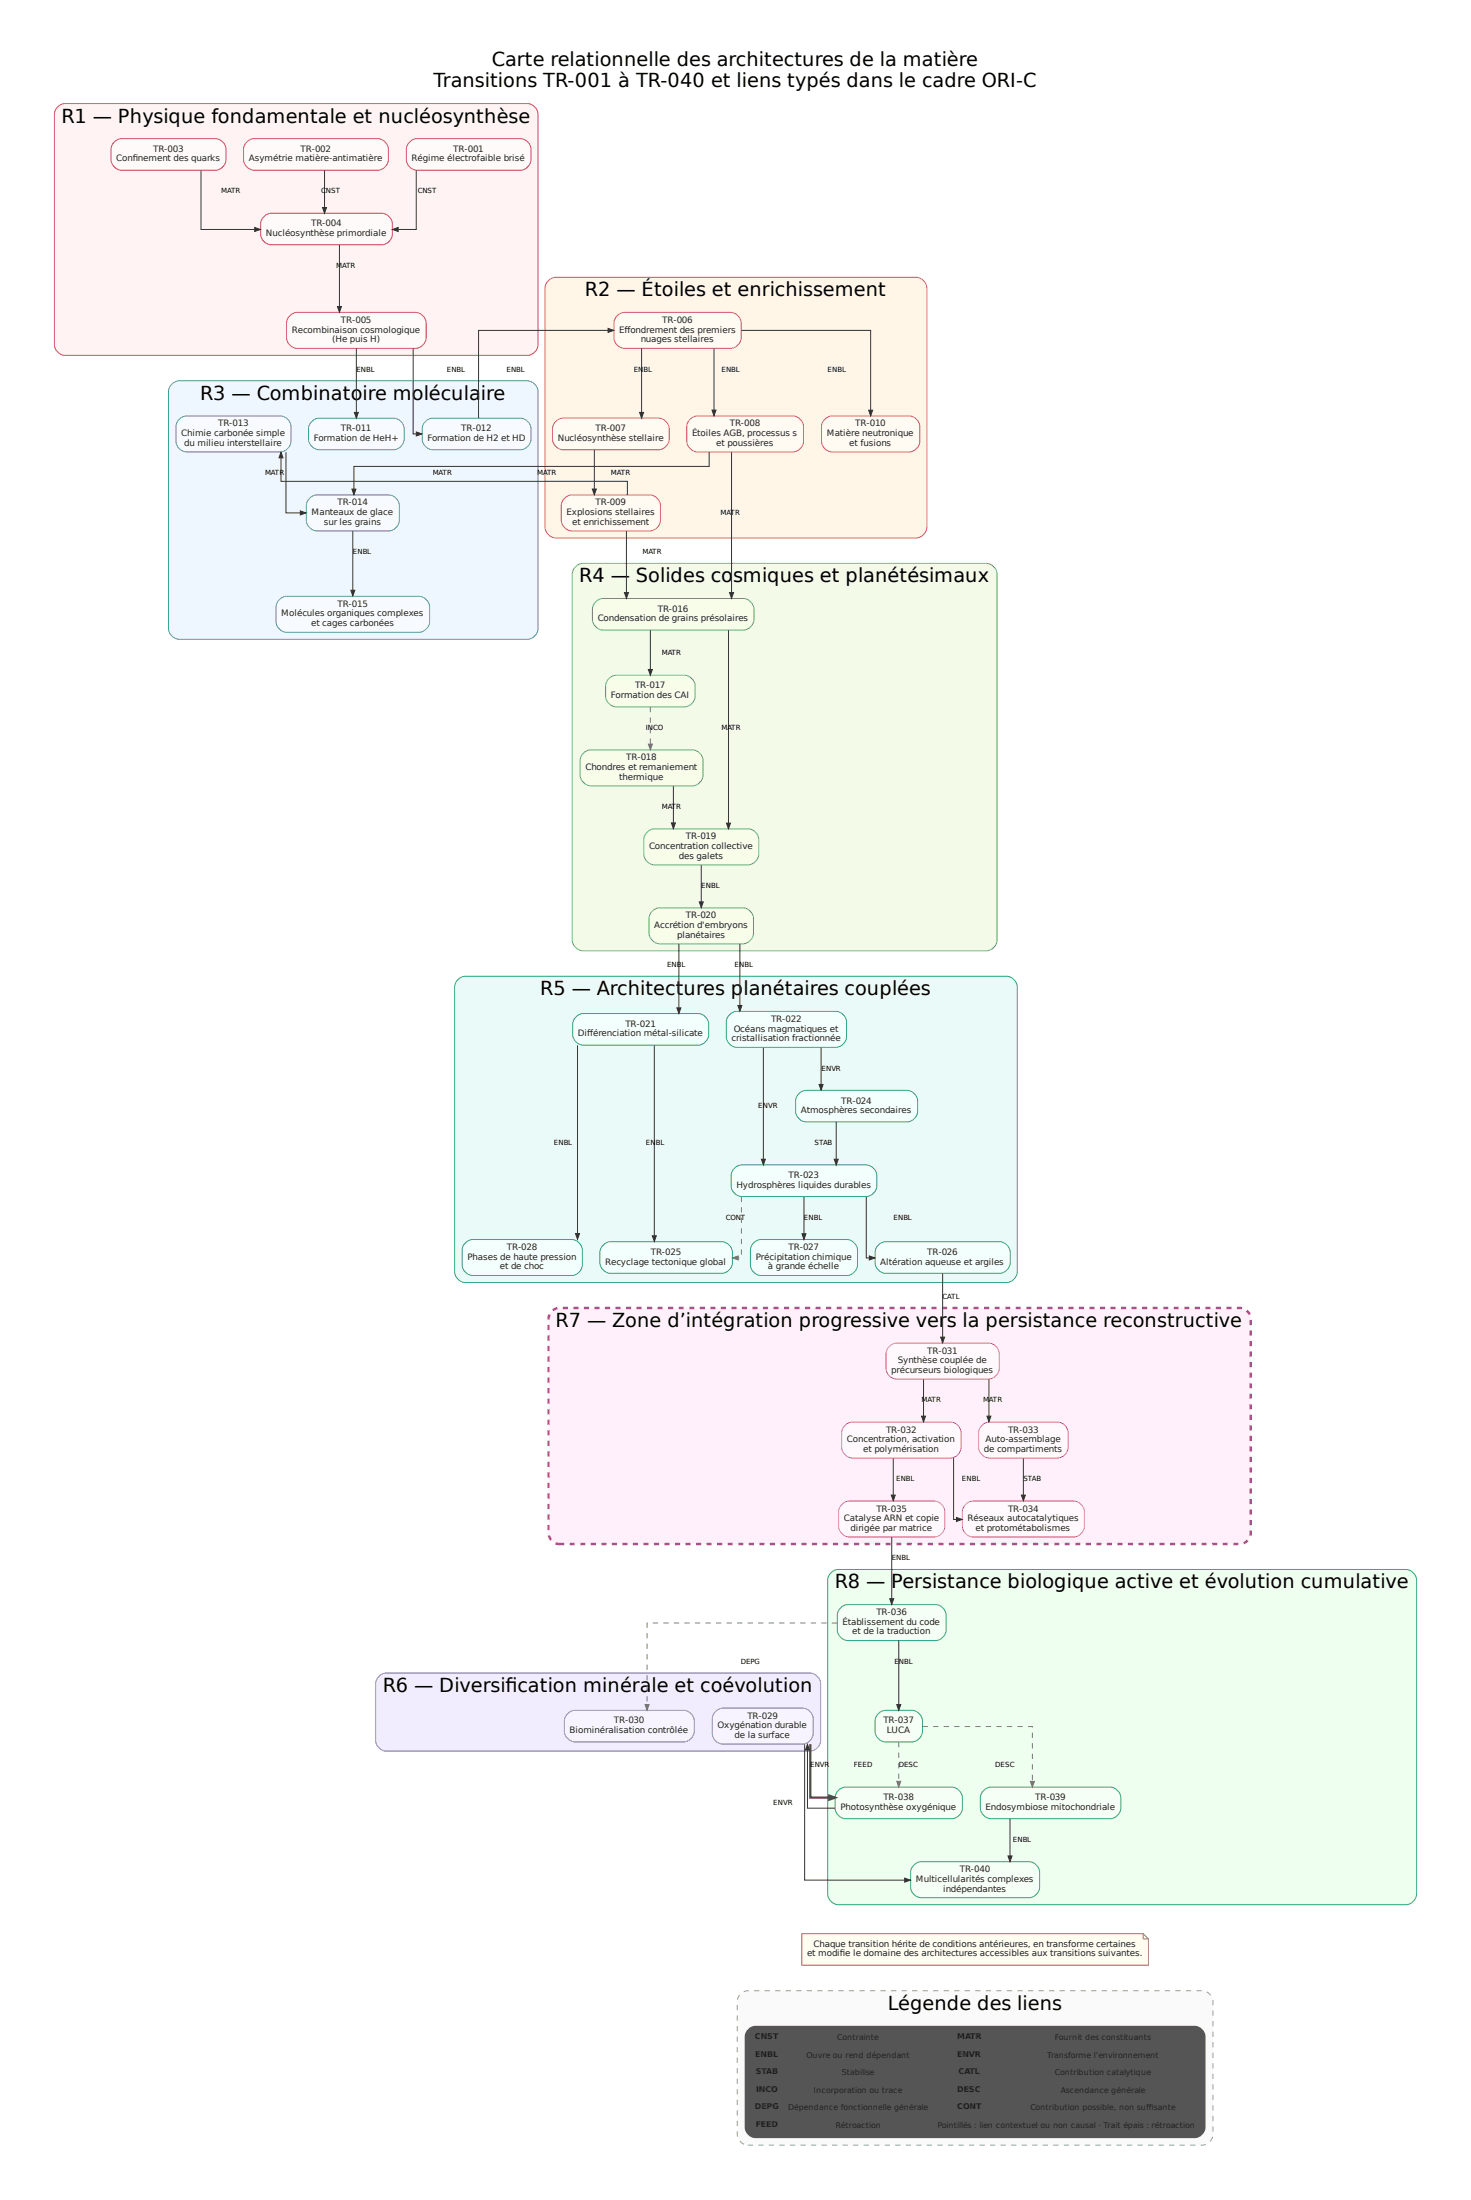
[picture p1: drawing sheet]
<svg xmlns="http://www.w3.org/2000/svg" width="591mm" height="884mm" viewBox="0 0 591 884" stroke-linecap="round" stroke-linejoin="round" font-family="sans-serif">
<path d="M22.9 43.2l1.8-1.3 1.4-.3h185a4.8 4.8 0 0 1 5.2 6.1v89.1a4.8 4.8 0 0 1-5.2 6.1h-184.1a4.8 4.8 0 0 1-5.1-6.1v-90.9l.3-1.4z" fill="#fff3f3" stroke="#d34b4b" stroke-width=".4"/>
<path d="M220.7 112.5l1.2-.7 1.4-.3h144.3a4.8 4.8 0 0 1 4.9 6.1v92.5a4.8 4.8 0 0 1-4.9 6.2h-143.6a4.8 4.8 0 0 1-4.9-6.2v-94.4l.3-1.4z" fill="#fff6e8" stroke="#d9822b" stroke-width=".4"/>
<path d="M68.8 154.7l1.8-1.3 1.4-.3h139.3a4.8 4.8 0 0 1 5 6.1v91.7a4.8 4.8 0 0 1-5 6.1h-138.6a4.8 4.8 0 0 1-5-6.1v-93.6l.3-1.3z" fill="#eef7ff" stroke="#3d94d1" stroke-width=".4"/>
<path d="M231.1 228.1l1.8-1.3 1.3-.3h161.5a4.6 4.6 0 0 1 5.1 5v145.8a4.6 4.6 0 0 1-5.1 4.9h-160.6a4.6 4.6 0 0 1-5.1-4.9v-146.6l.3-1.4z" fill="#f3fae8" stroke="#7ebd3b" stroke-width=".4"/>
<path d="M183.8 394.1l1.8-1.3 1.4-.3h216.5a4.6 4.6 0 0 1 5.4 4.8v111.8a5.3 5.3 0 0 1-2.9 6.2l-1.4 .3h-216.5a4.6 4.6 0 0 1-5.4-4.8v-114.1l.3-1.4z" fill="#eafaf8" stroke="#2ba89d" stroke-width=".4"/>
<path d="M152.6 673.6l1.2-.7 1.4-.3h169.6a4.7 4.7 0 0 1 5 5.3v19.4a5.6 5.6 0 0 1-2.1 6l-2.1 .7h-169.5a4.7 4.7 0 0 1-5.1-5.4v-19.4a5.7 5.7 0 0 1 1.6-5.6z" fill="#f1edff" stroke="#7760d4" stroke-width=".4"/>
<path d="M221.6 527.4l1.1-1a5 5 0 0 1 3.4-.6h267a16.6 16.6 0 0 1 6.8 .3 4.9 4.9 0 0 1 2.8 5.6v83.1a4.9 4.9 0 0 1-5.6 5.9h-267a16.6 16.6 0 0 1-6.8-.3 4.9 4.9 0 0 1-2.8-5.6v-84.8l.3-1.3z" fill="#fff0fb" stroke="#d24ac6" stroke-width="1.1" stroke-dasharray="2.1 2.1" stroke-linecap="butt"/>
<path d="M333.7 632.5l1.8-1.3a14.4 14.4 0 0 1 5.9-.3h219.3a14.4 14.4 0 0 1 5.8 .3 4.6 4.6 0 0 1 2.9 4.6v125a4.6 4.6 0 0 1-5.4 4.9h-222.6a14.4 14.4 0 0 1-5.9-.3 4.6 4.6 0 0 1-2.8-4.6v-125.6l.3-1.4z" fill="#efffef" stroke="#39a85a" stroke-width=".4"/>
<path d="M297.9 801.3l1.3-.7 1.4-.3h181.8a4.7 4.7 0 0 1 5.1 5.5v42.5a51.1 51.1 0 0 1-.3 11.2 4.6 4.6 0 0 1-4.8 2.9h-180.9a4.7 4.7 0 0 1-5.2-5.5v-42.6a51.1 51.1 0 0 1 .3-11.2z" fill="#fafafa" stroke="#999" stroke-width=".4" stroke-dasharray="2.1 2.1" stroke-linecap="butt"/>
<g fill="#fffafa" stroke="#d34b4b" stroke-width=".4">
<path d="M164.4 57.3a5.8 5.8 0 0 1 5.7-1.6h36.6a5.7 5.7 0 0 1 6.1 2.2 15.1 15.1 0 0 1 .6 7 4.7 4.7 0 0 1-5.4 3.5h-37.9a5.7 5.7 0 0 1-6.1-2.2 15.1 15.1 0 0 1-.6-6.9z"/>
<path d="M106.4 86.8l1.2-.8 1.4-.3h42a5.7 5.7 0 0 1 6.1 2.2 15.1 15.1 0 0 1 .5 7 4.7 4.7 0 0 1-5.3 3.5h-40.8a5.7 5.7 0 0 1-6.1-2.2 15.1 15.1 0 0 1-.5-6.9l.5-1.4z"/>
</g>
<path d="M167.3 68.5v23.8h-7.3" fill="none" stroke="#333" stroke-width=".4"/>
<path d="M157.7 92.3l2.3-.9v1.7z" fill="#333" stroke="#333" stroke-width=".4"/>
<path d="M99 57.3a5.8 5.8 0 0 1 5.7-1.6h44.6a5.7 5.7 0 0 1 6.2 2.2 15.1 15.1 0 0 1 .5 7 4.7 4.7 0 0 1-5.3 3.5h-46a5.7 5.7 0 0 1-6.2-2.2 15.1 15.1 0 0 1-.5-6.9z" fill="#fffafa" stroke="#d34b4b" stroke-width=".4"/>
<path d="M130.4 68.4v15" fill="none" stroke="#333" stroke-width=".4"/>
<path d="M129.6 83.4h1.6l-.8 2.3z" fill="#333" stroke="#333" stroke-width=".4"/>
<path d="M45.7 57.3a5.8 5.8 0 0 1 5.7-1.6h32.7a5.7 5.7 0 0 1 6.1 2.2 15.1 15.1 0 0 1 .6 7 4.7 4.7 0 0 1-5.4 3.5h-34a5.7 5.7 0 0 1-6.1-2.2 15.1 15.1 0 0 1-.6-6.9z" fill="#fffafa" stroke="#d34b4b" stroke-width=".4"/>
<path d="M80.8 68.5v23.8h21.6" fill="none" stroke="#333" stroke-width=".4"/>
<path d="M102.4 91.4l2.3 .9-2.3 .8z" fill="#333" stroke="#333" stroke-width=".4"/>
<path d="M116.3 127.2l1.7-1.3 1.4-.3h46.4a4.9 4.9 0 0 1 5.5 6.1 9.8 9.8 0 0 1-1.1 6.8l-1.8 1.3-1.4 .3h-46.4a4.9 4.9 0 0 1-5.4-6.2 9.8 9.8 0 0 1 1.1-6.7z" fill="#fffafa" stroke="#d34b4b" stroke-width=".4"/>
<path d="M136.4 98.4v24.8" fill="none" stroke="#333" stroke-width=".4"/>
<path d="M135.6 123.2h1.6l-.8 2.3z" fill="#333" stroke="#333" stroke-width=".4"/>
<path d="M125.1 169.7a5.8 5.8 0 0 1 5.6-1.6h25a5.7 5.7 0 0 1 6.1 2.2 15.1 15.1 0 0 1 .6 7 4.7 4.7 0 0 1-5.3 3.5h-26.4a5.7 5.7 0 0 1-6.1-2.2 15.1 15.1 0 0 1-.5-7z" fill="#f7fbff" stroke="#3d94d1" stroke-width=".4"/>
<path d="M143.2 140.1v25.7" fill="none" stroke="#333" stroke-width=".4"/>
<path d="M142.4 165.8h1.6l-.8 2.3z" fill="#333" stroke="#333" stroke-width=".4"/>
<path d="M170.8 169.7a5.9 5.9 0 0 1 5.7-1.6h30.1a5.9 5.9 0 0 1 5.8 1.6 10 10 0 0 1 1 6.9 4.7 4.7 0 0 1-5.4 4.2h-31.5a5.9 5.9 0 0 1-5.7-1.6 10 10 0 0 1-1.1-6.9l.3-1.4z" fill="#f7fbff" stroke="#3d94d1" stroke-width=".4"/>
<path d="M166.1 140.1v34.3h1.2" fill="none" stroke="#333" stroke-width=".4"/>
<path d="M167.3 173.6l2.3 .8-2.3 .9z" fill="#333" stroke="#333" stroke-width=".4"/>
<g fill="#fffaf2" stroke="#d9822b" stroke-width=".4">
<path d="M247.8 127.2a5.9 5.9 0 0 1 5.8-1.6h37.5a5.9 5.9 0 0 1 5.8 1.6 7.6 7.6 0 0 1 1 5.6 7.1 7.1 0 0 1-1.6 6.2l-1.2 .8-1.4 .3h-40.1a5.9 5.9 0 0 1-5.8-1.6 7.6 7.6 0 0 1-1-5.7 7.6 7.6 0 0 1 1-5.6z"/>
<path d="M223.7 169.2l1.2-.8 1.4-.3h35.9a5.7 5.7 0 0 1 6.2 2.2 15.1 15.1 0 0 1 .5 7 4.7 4.7 0 0 1-5.3 3.5h-34.7a5.7 5.7 0 0 1-6.2-2.2 15.1 15.1 0 0 1-.6-7l.6-1.3z"/>
</g>
<path d="M257.9 140.1v25.7" fill="none" stroke="#333" stroke-width=".4"/>
<path d="M257.1 165.8h1.6l-.8 2.3z" fill="#333" stroke="#333" stroke-width=".4"/>
<path d="M277.1 168.8a5.9 5.9 0 0 1 5.8-1.6h33.3a5.7 5.7 0 0 1 6.1 2.2 11.7 11.7 0 0 1 .7 6.1 4.9 4.9 0 0 1-5.5 6.2h-34.6a5.7 5.7 0 0 1-6.2-2.2 11.7 11.7 0 0 1-.7-6.2l.1-2.6z" fill="#fffaf2" stroke="#d9822b" stroke-width=".4"/>
<path d="M287 140.1v24.7" fill="none" stroke="#333" stroke-width=".4"/>
<path d="M286.2 164.8h1.6l-.8 2.3z" fill="#333" stroke="#333" stroke-width=".4"/>
<path d="M331.3 168.8a5.9 5.9 0 0 1 5.7-1.6h25.9a5.7 5.7 0 0 1 6.2 2.2 11.7 11.7 0 0 1 .6 6.1 4.9 4.9 0 0 1-5.4 6.2h-27.3a5.7 5.7 0 0 1-6.2-2.2 11.7 11.7 0 0 1-.6-6.2l.1-2.6z" fill="#fffaf2" stroke="#d9822b" stroke-width=".4"/>
<path d="M298 132.8h52v32.1" fill="none" stroke="#333" stroke-width=".4"/>
<path d="M349.2 164.9h1.6l-.8 2.3z" fill="#333" stroke="#333" stroke-width=".4"/>
<path d="M226.7 200.6a5.9 5.9 0 0 1 5.7-1.6h26.2a5.9 5.9 0 0 1 5.8 1.6 7.6 7.6 0 0 1 1.1 5.6 7.1 7.1 0 0 1-1.6 6.2l-1.3 .7-1.4 .3h-28.8a5.9 5.9 0 0 1-5.7-1.6 7.6 7.6 0 0 1-1.1-5.6 7.6 7.6 0 0 1 1.1-5.6z" fill="#fffaf2" stroke="#d9822b" stroke-width=".4"/>
<path d="M238.9 180.9v15.7" fill="none" stroke="#333" stroke-width=".4"/>
<path d="M238.1 196.6h1.6l-.8 2.3z" fill="#333" stroke="#333" stroke-width=".4"/>
<path d="M124.7 200l1.3-.7 1.4-.3h26.5a5.6 5.6 0 0 1 6 2.2 11.7 11.7 0 0 1 .6 6.1 4.9 4.9 0 0 1-5.3 6.1h-25.5a5.6 5.6 0 0 1-6-2.2 11.7 11.7 0 0 1-.6-6.1 5.3 5.3 0 0 1 1.6-5.1z" fill="#f7fbff" stroke="#3d94d1" stroke-width=".4"/>
<path d="M285 181.7v5.8h-142.7v9.1" fill="none" stroke="#333" stroke-width=".4"/>
<path d="M141.5 196.6h1.6l-.8 2.3z" fill="#333" stroke="#333" stroke-width=".4"/>
<path d="M239.7 241.7l1.3-.8a118.8 118.8 0 0 1 17.1-.3h31.2a49 49 0 0 1 10.9 .3 4.9 4.9 0 0 1 2.8 5.6 5.7 5.7 0 0 1-2.2 6.2l-.6 .3a118.8 118.8 0 0 1-17.1 .3h-31.2a49 49 0 0 1-10.9-.3 4.9 4.9 0 0 1-2.9-5.6 6.6 6.6 0 0 1 1.6-5.7z" fill="#f8fdea" stroke="#7ebd3b" stroke-width=".4"/>
<path d="M294 181.8v56.4" fill="none" stroke="#333" stroke-width=".4"/>
<path d="M293.2 238.2h1.6l-.8 2.3z" fill="#333" stroke="#333" stroke-width=".4"/>
<path d="M71.8 168.8a5.8 5.8 0 0 1 5.7-1.6h32.7a5.7 5.7 0 0 1 6.1 2.2 11.7 11.7 0 0 1 .6 6.1 4.9 4.9 0 0 1-5.4 6.2h-34a5.7 5.7 0 0 1-6.1-2.2 11.7 11.7 0 0 1-.7-6.2l.1-2.6z" fill="#f7fbff" stroke="#3d94d1" stroke-width=".4"/>
<path d="M244.4 132.8h-52v35.2M112.9 184.1v9.4h139.3v5.5M114.9 181.8v24.4h5.8M251.8 213.5v24.7" fill="none" stroke="#333" stroke-width=".4"/>
<g fill="#333" stroke="#333" stroke-width=".4">
<path d="M112.9 181.8l.9 2.3h-1.7z"/>
<path d="M251 238.2h1.6l-.8 2.3z"/>
<path d="M244.4 132l2.3 .8-2.3 .8z"/>
<path d="M120.7 205.4l2.3 .8-2.3 .8z"/>
</g>
<path d="M112 241.3l1.8-1.3a122.8 122.8 0 0 1 17.4-.3h27.5a50.6 50.6 0 0 1 11.1 .3 5.1 5.1 0 0 1 2.9 5.8 9.8 9.8 0 0 1-1.1 6.8l-1.8 1.3a122.8 122.8 0 0 1-17.4 .3h-27.5a50.6 50.6 0 0 1-11.1-.3 5.1 5.1 0 0 1-2.9-5.9 9.8 9.8 0 0 1 1.1-6.7z" fill="#f7fbff" stroke="#3d94d1" stroke-width=".4"/>
<path d="M141.8 213.5v23.8" fill="none" stroke="#333" stroke-width=".4"/>
<path d="M141 237.3h1.6l-.8 2.3z" fill="#333" stroke="#333" stroke-width=".4"/>
<path d="M244.5 273.1a5.9 5.9 0 0 1 5.7-1.6h22.4a5.7 5.7 0 0 1 6.2 2.2 15.1 15.1 0 0 1 .5 6.9 4.7 4.7 0 0 1-5.3 3.6h-23.8a5.7 5.7 0 0 1-6.2-2.2 15.1 15.1 0 0 1-.5-7z" fill="#f8fdea" stroke="#7ebd3b" stroke-width=".4"/>
<path d="M261.4 253.3v15.8" fill="none" stroke="#333" stroke-width=".4"/>
<path d="M260.6 269.1h1.6l-.8 2.3z" fill="#333" stroke="#333" stroke-width=".4"/>
<path d="M259.8 334.8a5.8 5.8 0 0 1 5.7-1.6h32.7a5.7 5.7 0 0 1 6.1 2.2 11.7 11.7 0 0 1 .7 6.1 4.9 4.9 0 0 1-5.4 6.2h-34.1a5.7 5.7 0 0 1-6.1-2.2 11.7 11.7 0 0 1-.6-6.2v-2.6z" fill="#f8fdea" stroke="#7ebd3b" stroke-width=".4"/>
<path d="M292.8 253.4v77.5" fill="none" stroke="#333" stroke-width=".4"/>
<path d="M292 330.9h1.6l-.8 2.3z" fill="#333" stroke="#333" stroke-width=".4"/>
<path d="M234.8 302.5l1.2-.8 1.4-.3h38.5a5.7 5.7 0 0 1 6 2.2 11.7 11.7 0 0 1 .7 6.2 4.9 4.9 0 0 1-5.4 6.1h-37.3a5.7 5.7 0 0 1-6.1-2.2 11.7 11.7 0 0 1-.6-6.1 5.3 5.3 0 0 1 1.6-5.1z" fill="#f8fdea" stroke="#7ebd3b" stroke-width=".4"/>
<path d="M261.4 284.2v14.9" fill="none" stroke="#777" stroke-width=".4" stroke-dasharray="2.1 2.1" stroke-linecap="butt"/>
<path d="M260.6 299.1h1.6l-.8 2.3z" fill="#777" stroke="#777" stroke-width=".4"/>
<path d="M270.7 316v14.8" fill="none" stroke="#333" stroke-width=".4"/>
<path d="M269.9 330.8h1.6l-.8 2.3z" fill="#333" stroke="#333" stroke-width=".4"/>
<path d="M261.9 366.5a5.8 5.8 0 0 1 5.7-1.6h28.5a5.7 5.7 0 0 1 6.1 2.2 11.7 11.7 0 0 1 .7 6.2 4.9 4.9 0 0 1-5.4 6.1h-29.9a5.7 5.7 0 0 1-6.1-2.2 11.7 11.7 0 0 1-.6-6.1l.1-2.6z" fill="#f8fdea" stroke="#7ebd3b" stroke-width=".4"/>
<path d="M281.9 347.8v14.8" fill="none" stroke="#333" stroke-width=".4"/>
<path d="M281.1 362.6h1.6l-.8 2.3z" fill="#333" stroke="#333" stroke-width=".4"/>
<path d="M231.3 409.1a5.9 5.9 0 0 1 5.7-1.6h41.1a5.7 5.7 0 0 1 6.1 2.2 15.1 15.1 0 0 1 .6 6.9 4.7 4.7 0 0 1-5.3 3.6h-42.5a5.7 5.7 0 0 1-6.2-2.2 15.1 15.1 0 0 1-.5-7z" fill="#f3fffd" stroke="#2ba89d" stroke-width=".4"/>
<path d="M272.9 379.4v25.8" fill="none" stroke="#333" stroke-width=".4"/>
<path d="M272.1 405.2h1.6l-.8 2.3z" fill="#333" stroke="#333" stroke-width=".4"/>
<path d="M293 408.2l1.8-1.3 1.4-.3h38.6a4.9 4.9 0 0 1 5.5 6.1 9.8 9.8 0 0 1-1.1 6.7l-1.8 1.3-1.4 .3h-38.6a4.9 4.9 0 0 1-5.5-6.1 9.8 9.8 0 0 1 1.1-6.7z" fill="#f3fffd" stroke="#2ba89d" stroke-width=".4"/>
<path d="M297.4 379.4v24.8" fill="none" stroke="#333" stroke-width=".4"/>
<path d="M296.6 404.2h1.6l-.8 2.3z" fill="#333" stroke="#333" stroke-width=".4"/>
<path d="M242.2 500.8a5.8 5.8 0 0 1 5.6-1.6h39.9a5.7 5.7 0 0 1 6.1 2.2 15.1 15.1 0 0 1 .5 6.9 4.7 4.7 0 0 1-5.3 3.6h-41.2a5.7 5.7 0 0 1-6-2.2 15.1 15.1 0 0 1-.6-7z" fill="#f3fffd" stroke="#2ba89d" stroke-width=".4"/>
<path d="M263 420.3v76.5" fill="none" stroke="#333" stroke-width=".4"/>
<path d="M262.2 496.8h1.6l-.8 2.3z" fill="#333" stroke="#333" stroke-width=".4"/>
<path d="M186.8 499.9l1.8-1.3 1.4-.3h38.6a4.9 4.9 0 0 1 5.5 6.1 9.8 9.8 0 0 1-1.1 6.8l-1.8 1.3-1.4 .3h-38.6a4.9 4.9 0 0 1-5.5-6.2 9.8 9.8 0 0 1 1.1-6.7z" fill="#f3fffd" stroke="#2ba89d" stroke-width=".4"/>
<path d="M232.1 420.3v75.6" fill="none" stroke="#333" stroke-width=".4"/>
<path d="M231.3 495.9h1.6l-.8 2.3z" fill="#333" stroke="#333" stroke-width=".4"/>
<path d="M294.9 469.9a5.9 5.9 0 0 1 5.7-1.6h45.1a5.7 5.7 0 0 1 6.1 2.2 15.1 15.1 0 0 1 .5 7 4.7 4.7 0 0 1-5.3 3.5h-46.4a5.7 5.7 0 0 1-6.1-2.2 15.1 15.1 0 0 1-.6-7z" fill="#f3fffd" stroke="#2ba89d" stroke-width=".4"/>
<path d="M306.8 421.1v44.9" fill="none" stroke="#333" stroke-width=".4"/>
<path d="M306 466h1.6l-.8 2.3z" fill="#333" stroke="#333" stroke-width=".4"/>
<path d="M320.9 439.9a5.8 5.8 0 0 1 5.6-1.6h35.6a5.7 5.7 0 0 1 6.1 2.2 15.1 15.1 0 0 1 .6 7 4.7 4.7 0 0 1-5.3 3.5h-37a5.7 5.7 0 0 1-6.1-2.2 15.1 15.1 0 0 1-.5-6.9z" fill="#f3fffd" stroke="#2ba89d" stroke-width=".4"/>
<path d="M330 421.1v14.9" fill="none" stroke="#333" stroke-width=".4"/>
<path d="M329.2 436h1.6l-.8 2.3z" fill="#333" stroke="#333" stroke-width=".4"/>
<path d="M298 481.1v24.6h-1.3" fill="none" stroke="#777" stroke-width=".4" stroke-dasharray="2.1 2.1" stroke-linecap="butt"/>
<path d="M294.4 505.7l2.3-.8v1.6z" fill="#777" stroke="#777" stroke-width=".4"/>
<path d="M352.8 500.8a5.9 5.9 0 0 1 5.7-1.6h40.8a5.7 5.7 0 0 1 6.1 2.2 15.1 15.1 0 0 1 .6 6.9 4.7 4.7 0 0 1-5.4 3.6h-42.1a5.7 5.7 0 0 1-6.2-2.2 15.1 15.1 0 0 1-.5-7z" fill="#f3fffd" stroke="#2ba89d" stroke-width=".4"/>
<path d="M348.2 481.1v24.6h1.2" fill="none" stroke="#333" stroke-width=".4"/>
<path d="M349.4 504.9l2.3 .8-2.3 .8z" fill="#333" stroke="#333" stroke-width=".4"/>
<path d="M303.2 499.4l1.3-.8 1.4-.3h32a5.7 5.7 0 0 1 6.1 2.2 11.7 11.7 0 0 1 .7 6.1 4.9 4.9 0 0 1-5.5 6.2h-30.8a5.7 5.7 0 0 1-6.1-2.2 11.7 11.7 0 0 1-.7-6.2 5.3 5.3 0 0 1 1.6-5z" fill="#f3fffd" stroke="#2ba89d" stroke-width=".4"/>
<path d="M336.1 451v15M323.1 481.1v14.9" fill="none" stroke="#333" stroke-width=".4"/>
<g fill="#333" stroke="#333" stroke-width=".4">
<path d="M322.3 496h1.6l-.8 2.3z"/>
<path d="M335.3 466h1.6l-.8 2.3z"/>
</g>
<path d="M357.7 541l1.3-.8 1.4-.3h34.5a5.7 5.7 0 0 1 6.1 2.2 11.7 11.7 0 0 1 .6 6.2 4.9 4.9 0 0 1-5.3 6.1h-33.5a5.7 5.7 0 0 1-6-2.2 11.7 11.7 0 0 1-.7-6.1 5.3 5.3 0 0 1 1.6-5.1z" fill="#fff8fd" stroke="#d24ac6" stroke-width=".4"/>
<path d="M378.9 511.9v25.6" fill="none" stroke="#333" stroke-width=".4"/>
<path d="M378.1 537.5h1.6l-.8 2.3z" fill="#333" stroke="#333" stroke-width=".4"/>
<path d="M287.3 688.3l1.8-1.3 1.4-.3h30.9a4.9 4.9 0 0 1 5.4 6.1 9.8 9.8 0 0 1-1 6.7l-1.8 1.4-1.4 .2h-30.9a4.9 4.9 0 0 1-5.4-6.1 9.8 9.8 0 0 1 1-6.7z" fill="#f7f4ff" stroke="#7760d4" stroke-width=".4"/>
<path d="M336.7 720a5.9 5.9 0 0 1 5.8-1.6h37.5a5.9 5.9 0 0 1 5.8 1.6 10 10 0 0 1 1 6.9 4.7 4.7 0 0 1-5.4 4.2h-38.9a5.9 5.9 0 0 1-5.8-1.6 10 10 0 0 1-1-6.8l.3-1.4z" fill="#f6fff6" stroke="#39a85a" stroke-width=".4"/>
<path d="M325.7 701.2v21.5h7.6" fill="none" stroke="#8b5a00" stroke-width=".92" stroke-linecap="butt"/>
<path d="M333.3 721.9l2.3 .8-2.3 .8z" fill="#8b5a00" stroke="#8b5a00" stroke-width=".92" stroke-linecap="butt"/>
<path d="M367.1 750l1.8-1.3 1.3-.3h42.2a4.9 4.9 0 0 1 5.5 6.1 9.8 9.8 0 0 1-1.1 6.8l-1.8 1.3-1.4 .3h-42.1a4.9 4.9 0 0 1-5.5-6.1 9.8 9.8 0 0 1 1.1-6.8z" fill="#f6fff6" stroke="#39a85a" stroke-width=".4"/>
<path d="M323.4 701.3v54.5h40.2" fill="none" stroke="#333" stroke-width=".4"/>
<path d="M363.6 755l2.3 .8-2.3 .8z" fill="#333" stroke="#333" stroke-width=".4"/>
<path d="M228.4 688.6l1.3-.7 1.4-.3h42.5a4.8 4.8 0 0 1 5.4 5.9 5.7 5.7 0 0 1-2.1 6.1l-2.1 .7h-42.5a4.8 4.8 0 0 1-5.5-5.9 6.6 6.6 0 0 1 1.6-5.8z" fill="#f7f4ff" stroke="#7760d4" stroke-width=".4"/>
<path d="M339.4 573.3l1.8-1.3 1.3-.3h38.3a4.9 4.9 0 0 1 5.5 6.1 9.8 9.8 0 0 1-1.1 6.7l-1.8 1.3-1.3 .3h-38.3a4.9 4.9 0 0 1-5.5-6.1 9.8 9.8 0 0 1 1.1-6.7z" fill="#fff8fd" stroke="#d24ac6" stroke-width=".4"/>
<path d="M371.2 554.5v14.8" fill="none" stroke="#333" stroke-width=".4"/>
<path d="M370.4 569.3h1.6l-.8 2.3z" fill="#333" stroke="#333" stroke-width=".4"/>
<path d="M394.4 573.3a5.9 5.9 0 0 1 5.7-1.6h22.5a5.7 5.7 0 0 1 6.1 2.2 11.7 11.7 0 0 1 .6 6.1 4.9 4.9 0 0 1-5.4 6.1h-23.8a5.7 5.7 0 0 1-6.1-2.2 11.7 11.7 0 0 1-.7-6.1l.1-2.6z" fill="#fff8fd" stroke="#d24ac6" stroke-width=".4"/>
<path d="M397.5 554.5v14.8" fill="none" stroke="#333" stroke-width=".4"/>
<path d="M396.7 569.3h1.6l-.8 2.3z" fill="#333" stroke="#333" stroke-width=".4"/>
<path d="M388.4 604.5l1.3-.8 1.4-.3h38.1a5.7 5.7 0 0 1 6 2.2 11.7 11.7 0 0 1 .7 6.2 4.9 4.9 0 0 1-5.4 6.1h-37a5.7 5.7 0 0 1-6.1-2.2 11.7 11.7 0 0 1-.6-6.1 5.3 5.3 0 0 1 1.6-5.1z" fill="#fff8fd" stroke="#d24ac6" stroke-width=".4"/>
<path d="M383.3 586.2v24.6h1.1" fill="none" stroke="#333" stroke-width=".4"/>
<path d="M384.4 610l2.3 .8-2.3 .8z" fill="#333" stroke="#333" stroke-width=".4"/>
<path d="M338.1 605a5.9 5.9 0 0 1 5.7-1.6h29.2a5.7 5.7 0 0 1 6.1 2.2 11.7 11.7 0 0 1 .7 6.2 4.9 4.9 0 0 1-5.4 6.1h-30.6a5.7 5.7 0 0 1-6.1-2.2 11.7 11.7 0 0 1-.6-6.1l.1-2.6z" fill="#fff8fd" stroke="#d24ac6" stroke-width=".4"/>
<path d="M359 586.3v14.7M411.3 586.3v14.7" fill="none" stroke="#333" stroke-width=".4"/>
<g fill="#333" stroke="#333" stroke-width=".4">
<path d="M358.2 601h1.6l-.8 2.3z"/>
<path d="M410.5 601h1.6l-.8 2.3z"/>
</g>
<path d="M337.6 646.7a5.9 5.9 0 0 1 5.8-1.6h30a5.9 5.9 0 0 1 5.8 1.6 7.6 7.6 0 0 1 1.1 5.6 7.1 7.1 0 0 1-1.6 6.1l-1.3 .8-1.3 .3h-32.7a5.9 5.9 0 0 1-5.8-1.6 7.6 7.6 0 0 1-1.1-5.6 7.6 7.6 0 0 1 1.1-5.6z" fill="#f6fff6" stroke="#39a85a" stroke-width=".4"/>
<path d="M358.4 617.9v24.8" fill="none" stroke="#333" stroke-width=".4"/>
<path d="M357.6 642.7h1.6l-.8 2.3z" fill="#333" stroke="#333" stroke-width=".4"/>
<path d="M336.5 652.5h-76.4v32.7" fill="none" stroke="#777" stroke-width=".4" stroke-dasharray="2.1 2.1" stroke-linecap="butt"/>
<path d="M259.3 685.2h1.6l-.8 2.3z" fill="#777" stroke="#777" stroke-width=".4"/>
<path d="M352.8 689.2a5.6 5.6 0 0 1 5.4-1.6h4.6a8.6 8.6 0 0 1 6.4 1 7.5 7.5 0 0 1 1.6 6.6 4.6 4.6 0 0 1-5.4 5.1h-5.7a8.6 8.6 0 0 1-6.4-1.1 7.5 7.5 0 0 1-1.6-6.6l.1-1.5z" fill="#f6fff6" stroke="#39a85a" stroke-width=".4"/>
<path d="M361.2 659.5v25.8" fill="none" stroke="#333" stroke-width=".4"/>
<path d="M360.4 685.3h1.6l-.8 2.3z" fill="#333" stroke="#333" stroke-width=".4"/>
<path d="M361.2 700.3v15.8" fill="none" stroke="#777" stroke-width=".4" stroke-dasharray="2.1 2.1" stroke-linecap="butt"/>
<path d="M360.4 716.1h1.6l-.8 2.3z" fill="#777" stroke="#777" stroke-width=".4"/>
<path d="M395.6 719.5l1.3-.8a118.6 118.6 0 0 1 17-.3h22.9a49.3 49.3 0 0 1 10.9 .3 4.9 4.9 0 0 1 2.8 5.6 5.7 5.7 0 0 1-2.2 6.2l-.6 .3a118.6 118.6 0 0 1-17 .3h-22.9a49.3 49.3 0 0 1-10.9-.3 4.9 4.9 0 0 1-2.8-5.6 6.6 6.6 0 0 1 1.5-5.7z" fill="#f6fff6" stroke="#39a85a" stroke-width=".4"/>
<path d="M370.8 694.1h44.2v22" fill="none" stroke="#777" stroke-width=".4" stroke-dasharray="2.1 2.1" stroke-linecap="butt"/>
<path d="M414.2 716.1h1.6l-.8 2.3z" fill="#777" stroke="#777" stroke-width=".4"/>
<path d="M324.6 703.5v23.4h11.1M406 731.2v14.9" fill="none" stroke="#333" stroke-width=".4"/>
<g fill="#333" stroke="#333" stroke-width=".4">
<path d="M324.6 701.2l.8 2.3h-1.6z"/>
<path d="M405.2 746.1h1.6l-.8 2.3z"/>
</g>
<path d="M322.3 777.3h137.2l2.1 2.2v10.5h-139.3z" fill="#fffdf0" stroke="#b39b2e" stroke-width=".4"/>
<path d="M459.5 777.3v2.2h2.1" fill="none" stroke="#b39b2e" stroke-width=".4"/>
<path d="M300.4 816l1.8-1.3 1.4-.3h175.8a4.7 4.7 0 0 1 5.1 5.4v33.1a5.7 5.7 0 0 1-2.2 6l-2 .6h-175.8a4.7 4.7 0 0 1-5.2-5.3v-35.6l.3-1.4z" fill="#555"/>
<g fill="none" stroke="#555" stroke-width=".4">
<path d="M301.6 815.8h13.4v7.1h-13.4zM315 815.8h60v7.1h-60zM375 815.8h29.3v7.1h-29.3zM404.3 815.8h78.3v7.1h-78.3zM301.6 822.9h13.4v7h-13.4zM301.6 829.9h13.4v7.1h-13.4zM301.6 837h13.4v7h-13.4zM315 822.9h60v7h-60zM315 829.9h60v7.1h-60zM315 837h60v7h-60zM375 822.9h29.3v7h-29.3zM375 829.9h29.3v7.1h-29.3z"/>
<path d="M375 837h29.3v7h-29.3zM404.3 822.9h78.3v7h-78.3zM404.3 829.9h78.3v7.1h-78.3zM404.3 837h78.3v7h-78.3zM301.6 844h13.4v7.1h-13.4zM301.6 851.1h13.4v7h-13.4zM315 844h60v7.1h-60zM315 851.1h60v7h-60zM375 844h29.3v7.1h-29.3zM375 851.1h107.6v7h-107.6zM404.3 844h78.3v7.1h-78.3z"/>
</g>
<g font-size="7.8">
<text x="197.7" y="26.7">Carte relationnelle des architectures de la matière</text>
<text x="174.3" y="35.1">Transitions TR-001 à TR-040 et liens typés dans le cadre ORI-C</text>
<text x="24.7" y="49.2">R1 — Physique fondamentale et nucléosynthèse</text>
<text x="235.1" y="119.1">R2 — Étoiles et enrichissement</text>
<text x="80.4" y="160.7">R3 — Combinatoire moléculaire</text>
<text x="232.8" y="234.1">R4 — Solides cosmiques et planétésimaux</text>
<text x="217.1" y="400.1">R5 — Architectures planétaires couplées</text>
<text x="223.3" y="533.4">R7 — Zone d’intégration progressive vers la persistance reconstructive</text>
<text x="335.5" y="638.6">R8 — Persistance biologique active et évolution cumulative</text>
<text x="153.8" y="680.2">R6 — Diversifi cation minérale et coévolution</text>
<text x="356.8" y="807.9">Légende des liens</text>
</g>
<g font-size="3.5" fill="#222">
<text x="46.7" y="64.9">Confi nement des quarks</text>
<text x="61.6" y="61">TR-003</text>
<text x="100" y="64.9">Asymétrie matière-antimatière</text>
<text x="120.8" y="61">TR-002</text>
<text x="165.5" y="64.9">Régime électrofaible brisé</text>
<text x="182.2" y="61">TR-001</text>
<text x="106.9" y="94.9">Nucléosynthèse primordiale</text>
<text x="125.1" y="91">TR-004</text>
<text x="137.1" y="129.8">TR-005</text>
<text x="266.2" y="129.8">TR-006</text>
<text x="117.3" y="133.7">Recombinaison cosmologique</text>
<text x="133.5" y="137.6">(He puis H)</text>
<text x="248.9" y="133.7">Eff ondrement des premiers</text>
<text x="257.5" y="137.6">nuages stellaires</text>
<text x="87.7" y="171.4">TR-013</text>
<text x="137.1" y="173.4">TR-011</text>
<text x="185.4" y="173.4">TR-012</text>
<text x="239.4" y="173.4">TR-007</text>
<text x="293.3" y="171.4">TR-008</text>
<text x="343.8" y="171.4">TR-010</text>
<text x="72.8" y="175.3">Chimie carbonée simple</text>
<text x="74.1" y="179.2">du milieu interstellaire</text>
<text x="126.1" y="177.3">Formation de HeH+</text>
<text x="171.8" y="177.3">Formation de H2 et HD</text>
<text x="224.2" y="177.3">Nucléosynthèse stellaire</text>
<text x="278.2" y="175.3">Étoiles AGB, processus s</text>
<text x="287.9" y="179.2">et poussières</text>
<text x="332.3" y="175.3">Matière neutronique</text>
<text x="341.3" y="179.2">et fusions</text>
<text x="135.6" y="203.2">TR-014</text>
<text x="239.4" y="203.2">TR-009</text>
<text x="125.2" y="207.1">Manteaux de glace</text>
<text x="227.7" y="207.1">Explosions stellaires</text>
<text x="130.2" y="211">sur les grains</text>
<text x="230" y="211">et enrichissement</text>
<text x="135.6" y="243.9">TR-015</text>
<text x="264.4" y="245.9">TR-016</text>
<text x="113.1" y="247.8">Molécules organiques complexes</text>
<text x="125.1" y="251.7">et cages carbonées</text>
<text x="240.2" y="249.8">Condensation de grains présolaires</text>
<text x="245.5" y="280.6">Formation des CAI</text>
<text x="255.2" y="276.8">TR-017</text>
<text x="251.7" y="305.7">TR-018</text>
<text x="235.3" y="309.6">Chondres et remaniement</text>
<text x="248.9" y="313.4">thermique</text>
<text x="260.9" y="341.3">Concentration collective</text>
<text x="275.7" y="337.4">TR-019</text>
<text x="272.9" y="345.2">des galets</text>
<text x="275.7" y="369.2">TR-020</text>
<text x="263" y="373.1">Accrétion d'embryons</text>
<text x="272.2" y="376.9">planétaires</text>
<text x="251.4" y="412.7">TR-021</text>
<text x="309.9" y="410.8">TR-022</text>
<text x="232.3" y="416.6">Diff érenciation métal-silicate</text>
<text x="294" y="418.6">cristallisation fractionnée</text>
<text x="294.9" y="414.7">Océans magmatiques et</text>
<text x="338.1" y="443.6">TR-024</text>
<text x="321.9" y="447.5">Atmosphères secondaires</text>
<text x="317" y="473.6">TR-023</text>
<text x="296" y="477.5">Hydrosphères liquides durables</text>
<text x="203.7" y="502.5">TR-028</text>
<text x="317" y="502.5">TR-027</text>
<text x="187.9" y="506.4">Phases de haute pression</text>
<text x="243.2" y="508.4">Recyclage tectonique global</text>
<text x="261.6" y="504.5">TR-025</text>
<text x="303.7" y="506.4">Précipitation chimique</text>
<text x="353.8" y="508.4">Altération aqueuse et argiles</text>
<text x="372.7" y="504.5">TR-026</text>
<text x="200.9" y="510.3">et de choc</text>
<text x="308.7" y="510.3">à grande échelle</text>
<text x="372.7" y="544.2">TR-031</text>
<text x="358.2" y="551.9">précurseurs biologiques</text>
<text x="360.9" y="548">Synthèse couplée de</text>
<text x="356.1" y="575.9">TR-032</text>
<text x="405.2" y="575.9">TR-033</text>
<text x="340.4" y="579.8">Concentration, activation</text>
<text x="396.2" y="579.8">Auto-assemblage</text>
<text x="347" y="583.7">et polymérisation</text>
<text x="395.5" y="583.7">de compartiments</text>
<text x="339.2" y="611.5">Catalyse ARN et copie</text>
<text x="352.2" y="607.7">TR-035</text>
<text x="388.9" y="611.5">Réseaux autocatalytiques</text>
<text x="405.2" y="607.7">TR-034</text>
<text x="341.8" y="615.4">dirigée par matrice</text>
<text x="392.1" y="615.4">et protométabolismes</text>
<text x="338.7" y="653.2">Établissement du code</text>
<text x="352.2" y="649.3">TR-036</text>
<text x="342.5" y="657">et de la traduction</text>
<text x="246.8" y="692.9">TR-030</text>
<text x="288.4" y="694.8">Oxygénation durable</text>
<text x="300.4" y="690.9">TR-029</text>
<text x="355.1" y="692.9">TR-037</text>
<text x="229" y="696.7">Biominéralisation contrôlée</text>
<text x="295.3" y="698.7">de la surface</text>
<text x="356.5" y="696.7">LUCA</text>
<text x="355.1" y="723.7">TR-038</text>
<text x="416.1" y="723.7">TR-039</text>
<text x="337.8" y="727.6">Photosynthèse oxygénique</text>
<text x="396.2" y="727.6">Endosymbiose mitochondriale</text>
<text x="385.8" y="752.7">TR-040</text>
<text x="368.1" y="756.5">Multicellularités complexes</text>
<text x="379.1" y="760.4">indépendantes</text>
<text x="327" y="782.6">Chaque transition hérite de conditions antérieures, en transforme certaines</text>
<text x="324.4" y="786.5">et modifi e le domaine des architectures accessibles aux transitions suivantes.</text>
</g>
<g font-size="3.2" fill="#222">
<text x="303.4" y="819.7">CNST</text>
<text x="336.5" y="820.1">Contrainte</text>
<text x="384.7" y="819.7">MATR</text>
<text x="424" y="820.1">Fournit des constituants</text>
<text x="303.6" y="826.8">ENBL</text>
<text x="324.2" y="827.2">Ouvre ou rend dépendant</text>
<text x="384.7" y="826.8">ENVR</text>
<text x="420.9" y="827.2">Transforme l’environnement</text>
<text x="303.7" y="833.9">STAB</text>
<text x="385.2" y="833.9">CATL</text>
<text x="338.3" y="834.2">Stabilise</text>
<text x="424" y="834.2">Contribution catalytique</text>
<text x="303.9" y="840.9">INCO</text>
<text x="327" y="841.3">Incorporation ou trace</text>
<text x="384.7" y="840.9">DESC</text>
<text x="426.3" y="841.3">Ascendance générale</text>
<text x="303.4" y="848">DEPG</text>
<text x="316.8" y="848.3">Dépendance fonctionnelle générale</text>
<text x="384.7" y="848">CONT</text>
<text x="414.2" y="848.3">Contribution possible, non suffi</text>
<text x="303.7" y="855">FEED</text>
<text x="335.8" y="855.4">Rétroaction</text>
<text x="376.8" y="855.4">Pointillés : lien contextuel ou non causal · Trait épais : rétroaction</text>
</g>
<g font-size="2.8">
<text x="88.9" y="77.8">MATR</text>
<text x="129.1" y="77.8">CNST</text>
<text x="167.9" y="77.8">CNST</text>
<text x="135.1" y="107.7">MATR</text>
<text x="143.2" y="149.4">ENBL</text>
<text x="179.6" y="149.4">ENBL</text>
<text x="203.6" y="149.4">ENBL</text>
<text x="254.7" y="149.4">ENBL</text>
<text x="290" y="149.4">ENBL</text>
<text x="332.7" y="149.4">ENBL</text>
<text x="106.5" y="191">MATR</text>
<text x="173.9" y="191">MATR</text>
<text x="215.9" y="191">MATR</text>
<text x="245.5" y="191">MATR</text>
<text x="289.6" y="206.9">MATR</text>
<text x="141.8" y="222.7">ENBL</text>
<text x="258.2" y="222.7">MATR</text>
<text x="266" y="263.5">MATR</text>
<text x="259.6" y="293.5">INCO</text>
<text x="290" y="293.5">MATR</text>
<text x="266" y="325.2">MATR</text>
<text x="281.9" y="357">ENBL</text>
<text x="268.1" y="388.7">ENBL</text>
<text x="295.3" y="388.7">ENBL</text>
<text x="330.2" y="430.4">ENVR</text>
<text x="304.8" y="445.3">ENVR</text>
<text x="222.6" y="460.3">ENBL</text>
<text x="259.6" y="460.3">ENBL</text>
<text x="327.4" y="460.3">STAB</text>
<text x="291.7" y="490.3">CONT</text>
<text x="323.1" y="490.3">ENBL</text>
<text x="359.1" y="490.3">ENBL</text>
<text x="378.9" y="522.1">CATL</text>
<text x="370.4" y="563.7">MATR</text>
<text x="395.1" y="563.7">MATR</text>
<text x="360.2" y="595.5">ENBL</text>
<text x="386.6" y="595.5">ENBL</text>
<text x="411.3" y="595.5">STAB</text>
<text x="358.4" y="627.2">ENBL</text>
<text x="297.7" y="668.8">DEPG</text>
<text x="359.5" y="668.8">ENBL</text>
<text x="325.6" y="710.5">ENVR</text>
<text x="343.3" y="710.5">FEED</text>
<text x="361.2" y="710.5">DESC</text>
<text x="400" y="710.5">DESC</text>
<text x="310.8" y="725.5">ENVR</text>
<text x="407.1" y="740.4">ENBL</text>
</g>
</svg>
